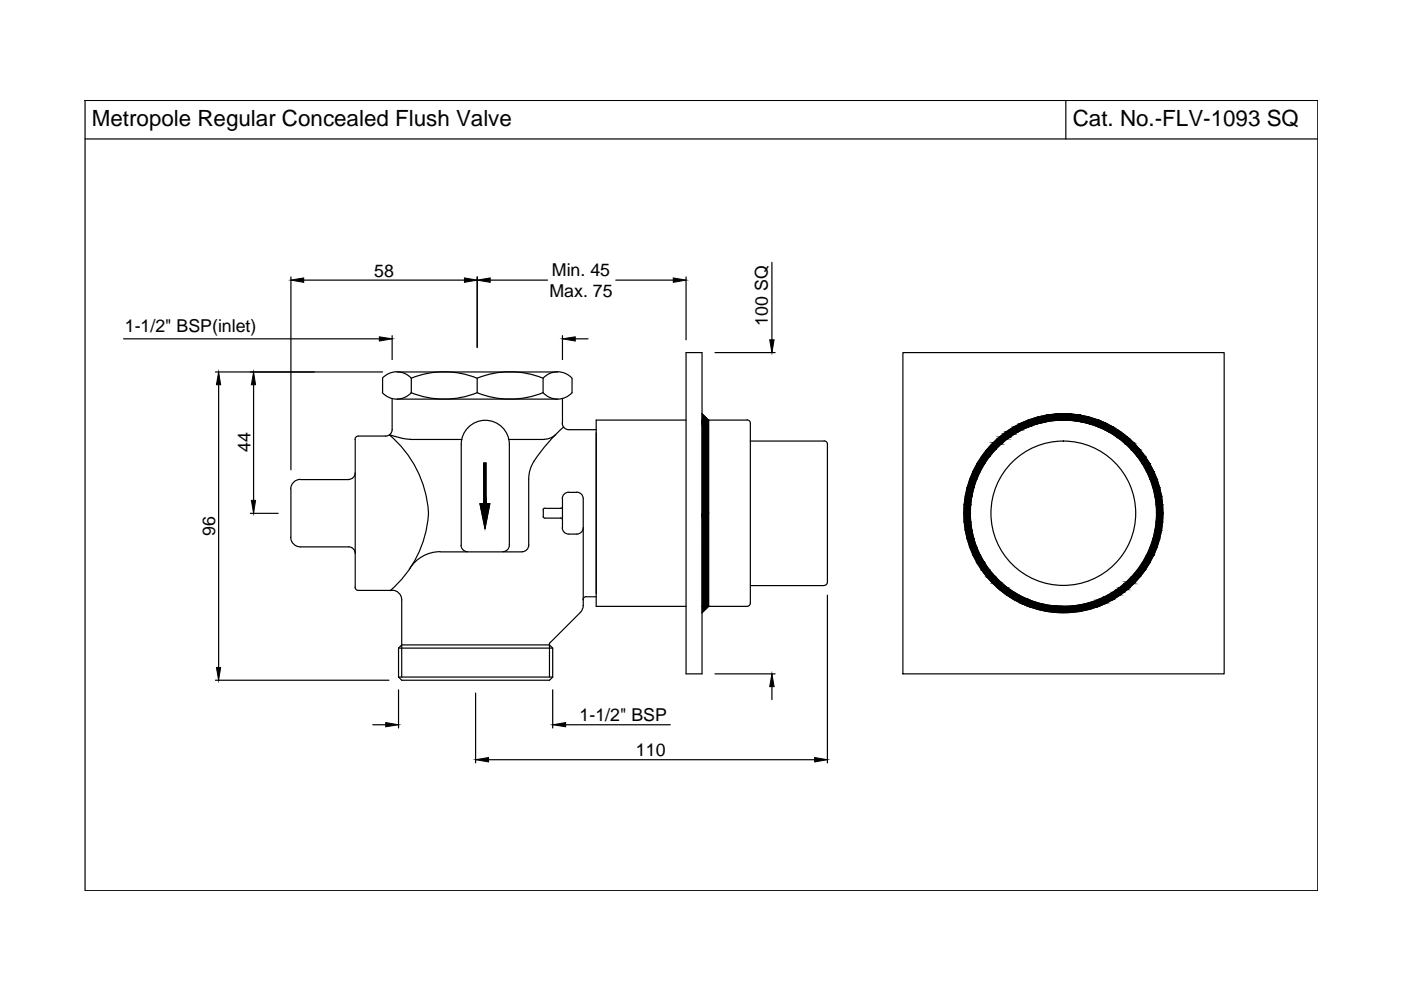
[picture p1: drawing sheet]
<svg xmlns="http://www.w3.org/2000/svg" width="297mm" height="210mm" viewBox="0 0 297 210" stroke-linecap="round" stroke-linejoin="round" font-family="sans-serif">
<!-- layer: 0 -->
<g fill="none" stroke="#000" stroke-width=".25">
<path d="M18 21.3h261.4v167.5h-261.4zM18 29.5h261.4M226 21.3v8.2M61.7 58.7v40.9M64.4 59.4h34.1M101.2 58.7v15M103.9 59.4h12.2M130.6 59.4h12.1M145.5 58.7v13.4M163.7 55.6v16.5M26.2 71.8h54.2M45.7 78.9h35.4"/>
<path d="M83.1 71.2v5M84.2 78.9h34M119.3 71.2v5M122 71.8h2.7M145.5 74.8h3.3v68.1h-3.3zM151.6 74.8h12.7M191.4 74.8h68.1v68.1h-68.1zM46.4 81.6v59.9M53.8 81.6v24.5M75.3 93.2v31.3M76 92.5a.7 .7 0 0 0-.7 .7M82.5 92.2a23.4 23.4 0 0 1 8.3 16.3"/>
<path d="M82.6 92.2l2.7 .8M83.1 91.1a1.38 1.38 0 0 1-1.3 1.4h-5.8M83.1 84.5v6.6M84.2 84.6h34M85.3 92.9l1.7 .2M87 93.2h10.9M87.2 83.3a18.6 18.6 0 0 0 13.9 0M87.2 80.2a4.1 4.1 0 0 0-6.1 0v3.1a4.1 4.1 0 0 0 6.1 0M87.2 80.2v3.1M97.8 94.2a5.1 5.1 0 0 1 5.1-5.1 5.1 5.1 0 0 1 5.1 5.1M97.8 94.2v21.4M101.1 80.2a18.6 18.6 0 0 0-13.9 0"/>
<path d="M102.6 98.2h.4v8.6h.8l-1 5.3-1-5.3h.8zM107.9 93.2h7.5M108 94.2v21.4a1.38 1.38 0 0 1-1.4 1.4M115.1 80.2a18.6 18.6 0 0 0-13.9 0v3.1a18.6 18.6 0 0 0 13.9 0M115.1 80.2v3.1M115.2 80.2a4.1 4.1 0 0 1 6.1 0v3.1a4.1 4.1 0 0 1-6.1 0M117.8 92.1a3.4 3.4 0 0 1-2.4 1M119.2 89.7a1.38 1.38 0 0 0 1.4 1.4h5.8M119.3 84.5v5.2M119.5 90.5a31.1 31.1 0 0 0-7 8.8l-.4 2.3v14a1.38 1.38 0 0 1-1.4 1.4M145.5 89.1h-19.1v39.5h19.1M148.8 87.7l1.4 1.4v39.5l-1.4 1.3"/>
<path d="M148.8 89.1h9.6M158.4 89a.7 .7 0 0 1 .7 .7v38.2M159.1 93.5h15.7M174.7 93.5a.7 .7 0 0 1 .7 .7v29.2a.7 .7 0 0 1-.7 .7l-15.6 .1M53.1 108.8h5.9M61.6 113.9a2.05 2.05 0 0 0 2.1 2.1h10.3a1.38 1.38 0 0 1 1.3 1.3M61.7 103.7v10.2M75.3 100.3a1.44 1.44 0 0 1-1.3 1.4l-10.3-.1a2.05 2.05 0 0 0-2.1 2.1M90.8 108.5a23.2 23.2 0 0 1-8.1 16.7M93.3 117a7.6 7.6 0 0 0-6.5 3.7M93.4 117h17.3M97.7 115.6a1.38 1.38 0 0 0 1.4 1.4"/>
<path d="M115.1 109.5l.4 .4M115.2 108.1v1.4M115.5 107.7l-.4 .4M115.5 109.9h3.4M118.9 109.8l.4 .4M119.2 111.9a1.38 1.38 0 0 0 1.4 1.3h1.7a1.38 1.38 0 0 0 1.4-1.3M119.3 107.4l-.4 .4h-3.4M119.3 105.7v6.2M120.6 104.4a1.38 1.38 0 0 0-1.4 1.3M120.6 104.4h1.7M122.3 104.4a1.38 1.38 0 0 1 1.4 1.3v22.7l-.2 .8-.4 .6M75.3 124.5a.7 .7 0 0 0 .7 .7"/>
<path d="M76 125.2h7.1M83.1 125.1a2.05 2.05 0 0 1 2.1 2.1v16.4M84.5 137.4h32.7M84.5 137.4l.7-.7h31.3l.7 .7M84.5 137.4v6.2M116.5 136.7v6.9M116.7 136.2l-.2 .5M117.2 137.4v6.2M123.1 129.8l-6.4 6.4M124.3 126.5a.7 .7 0 0 0-.7 .7M124.3 126.5h2.1M148.8 128.6h9.6"/>
<path d="M159.1 127.9a.7 .7 0 0 1-.7 .7M175.4 126.2v35.6M45.7 144.2h36.8M79 153.7h2.8M84.5 143.6l.7 .6h31.3l.7-.6M84.5 143.6h32.7M84.5 146.3v8M100.8 146.9v14.9M117.2 146.3v8M119.9 153.7h22.2M151.6 142.9h12.7M163.7 145.6v2.7"/>
<path d="M103.6 161.1h69.1"/>
<circle cx="225.4" cy="108.8" r="15.3"/>
<circle cx="225.4" cy="108.8" r="21.1"/>
<circle cx="225.4" cy="108.8" r="19.8"/>
</g>
<g fill="#000" stroke="#000" stroke-width=".21">
<path d="M61.7 59.4l2.7-.5v1zM98.5 58.9l2.7 .5-2.7 .5zM101.2 59.4l2.7-.5v1zM142.7 58.9l2.8 .5-2.8 .5zM80.4 71.4l2.7 .4-2.7 .5zM119.3 71.8l2.7-.4v.9zM163.2 72.1h.9l-.4 2.7zM46.4 78.9l.4 2.7h-.9zM53.8 78.9l.4 2.7h-.9zM148.8 87.7l1.4 1.4h-1.4zM223.6 87.8h3.7zM53.3 106.1h.9l-.4 2.7z"/>
<path d="M101.8 106.8h2l-1 5.3zM148.8 108.8h1.4v19.8zM221.8 129.6h7.4l-1.9 .2zM45.9 141.5h.9l-.4 2.7zM81.8 153.2l2.7 .5-2.7 .4zM117.2 153.7l2.7-.5v.9zM163.7 142.9l.4 2.7h-.9zM100.8 161.1l2.8-.5v.9zM172.7 160.6l2.7 .5-2.7 .4z"/>
<path d="M207.1 98.4l-.8 1.5h1.6zM207.1 98.4h1.6l-.8 1.5z"/>
<path d="M207.2 98.3l-.1 .1h1.6zM207.2 98.3h1.6l-.1 .1z"/>
<path d="M208.1 96.9l-.9 1.4h1.6zM208.1 96.9h1.6l-.9 1.4z"/>
<path d="M208.2 96.7l-.1 .2h1.6zM208.2 96.7h1.7l-.2 .2z"/>
<path d="M209.1 95.5l-.9 1.2h1.7zM209.1 95.5h1.8l-1 1.2z"/>
<path d="M209.3 95.3l-.2 .2h1.8zM209.3 95.3h1.9l-.3 .2z"/>
<path d="M210.2 94.2l-.9 1.1h1.9zM210.2 94.2h2l-1 1.1z"/>
<path d="M210.2 94.2h2l-1.6-.3zM210.6 93.9h2l-.4 .3z"/>
<path d="M210.6 93.9h2l-1.1-.9zM211.5 93h2.1l-1 .9z"/>
<path d="M211.5 93h2.1l-1.7-.3zM211.9 92.7h2.3l-.6 .3z"/>
<path d="M211.9 92.7h2.3l-1.5-.7zM212.7 92h2.4l-.9 .7z"/>
<path d="M212.7 92h2.4l-1.7-.5zM213.4 91.5h2.6l-.9 .5z"/>
<path d="M213.4 91.5h2.6l-2-.4zM214 91.1h2.7l-.7 .4z"/>
<path d="M214 91.1h2.7l-1.8-.5zM214.9 90.6h3.2l-1.4 .5z"/>
<path d="M214.9 90.6h3.2l-2.9-.2zM215.2 90.4h3.2l-.3 .2z"/>
<path d="M215.2 90.4h3.2l-2.1-.6zM216.3 89.8h3.8l-1.7 .6z"/>
<path d="M216.3 89.8h3.8l-3.5-.1zM216.6 89.7h4.1l-.6 .1z"/>
<path d="M216.6 89.7h4.1l-3.4-.3zM217.3 89.4h4.6l-1.2 .3z"/>
<path d="M217.3 89.4h4.6l-4.1-.2zM217.8 89.2h5.8l-1.7 .2z"/>
<path d="M217.8 89.2h5.8zM218.1 89.1h7.4z"/>
<path d="M218.1 89.1h14.8zM218.3 89l14.6 .1z"/>
<path d="M218.3 89h14.4l-12.7-.6zM220 88.4h10.9l1.8 .6z"/>
<path d="M220 88.4h10.9l-9.1-.4zM221.8 88h7.4l1.7 .4z"/>
<path d="M221.8 88h7.4l-5.6-.2zM223.6 87.8h3.7l1.9 .2z"/>
<path d="M225.5 89.1l7.6 .1zM225.5 89.1l7.6 .1z"/>
<path d="M227.3 89.2l1.8 .2h4.6zM227.3 89.2h5.8l.6 .2z"/>
<path d="M229.1 89.4l1.2 .3h4.1zM229.1 89.4h4.6l.7 .3z"/>
<path d="M230.3 89.7l.6 .1h3.8zM230.3 89.7h4.1l.3 .1z"/>
<path d="M230.9 89.8l1.7 .6h3.2zM230.9 89.8h3.8l1.1 .6z"/>
<path d="M232.6 90.4l.3 .2h3.2zM232.6 90.4h3.2l.3 .2z"/>
<path d="M232.9 90.6l1.4 .5h2.7zM232.9 90.6h3.2l.9 .5z"/>
<path d="M234.3 91.1l.7 .4h2.6zM234.3 91.1h2.7l.6 .4z"/>
<path d="M235 91.5l.9 .5h2.4zM235 91.5h2.6l.7 .5z"/>
<path d="M235.9 92l.9 .7h2.3zM235.9 92h2.4l.8 .7z"/>
<path d="M236.8 92.7l.6 .3h2.1zM236.8 92.7h2.3l.4 .3z"/>
<path d="M237.4 93l1 .9h2zM237.4 93h2.1l.9 .9z"/>
<path d="M238.4 93.9l.4 .3h1.9zM238.4 93.9h2l.3 .3z"/>
<path d="M238.8 94.2l1 1.1h1.8zM238.8 94.2h1.9l.9 1.1z"/>
<path d="M239.8 95.3l.3 .2h1.8zM239.8 95.3h1.8l.3 .2z"/>
<path d="M240.1 95.5l1 1.2h1.7zM240.1 95.5h1.8l.9 1.2z"/>
<path d="M241.1 96.7l.2 .2h1.6zM241.1 96.7h1.7l.1 .2z"/>
<path d="M241.3 96.9l.9 1.4h1.6zM241.3 96.9h1.6l.9 1.4z"/>
<path d="M242.2 98.3l.1 .1h1.5zM242.2 98.3h1.6v.1z"/>
<path d="M242.3 98.4l.8 1.5h1.5zM242.3 98.4h1.5l.8 1.5z"/>
<path d="M102.6 98.2v8.6h.4zM102.6 98.2h.4v8.6z"/>
<path d="M148.8 89.1v19.7h1.4zM148.8 89.1h1.4v19.7z"/>
<path d="M148.8 108.8v19.8h1.4zM148.8 128.6h1.4l-1.4 1.3z"/>
<path d="M204.4 107v1.8h1.3zM204.4 107h1.4l-.1 1.8z"/>
<path d="M204.7 105.2l-.3 1.8h1.4zM204.7 105.2h1.4l-.3 1.8z"/>
<path d="M204.4 107h1.4zM204.4 107h1.4z"/>
<path d="M204.4 108.8v1.9h1.4zM204.4 108.8h1.3l.1 1.9z"/>
<path d="M204.4 110.7h1.4zM204.4 110.7h1.4z"/>
<path d="M205.1 103.4l-.4 1.8h1.4zM205.1 103.4h1.4l-.4 1.8z"/>
<path d="M204.7 105.2h1.4zM204.7 105.2h1.4z"/>
<path d="M204.4 110.7l.3 1.7h1.4zM204.4 110.7h1.4l.3 1.7z"/>
<path d="M204.7 112.4l1.4 .1zM204.7 112.4l1.4 .1z"/>
<path d="M205.1 103.3l1.4 .1zM205.1 103.3l1.4 .1z"/>
<path d="M204.7 112.5l.4 1.7h1.4zM204.7 112.5h1.4l.4 1.7z"/>
<path d="M205.6 101.7l-.5 1.6h1.4zM205.6 101.7h1.5l-.6 1.6z"/>
<path d="M205.1 114.2l1.4 .1zM205.1 114.2l1.4 .1z"/>
<path d="M205.7 101.6l1.4 .1zM205.7 101.6h1.4z"/>
<path d="M205.1 114.3l.5 1.7h1.5zM205.1 114.3h1.4l.6 1.7z"/>
<path d="M206.3 100l-.6 1.6h1.4zM206.3 100h1.5l-.7 1.6z"/>
<path d="M205.6 116h1.5zM205.6 116h1.5z"/>
<path d="M206.3 99.9v.1h1.5zM206.3 99.9h1.6l-.1 .1z"/>
<path d="M205.7 116l.6 1.6h1.5zM205.7 116h1.4l.7 1.6z"/>
<path d="M206.3 117.6l1.6 .1zM206.3 117.6l1.6 .1z"/>
<path d="M206.3 117.7l.8 1.5h1.6zM206.3 117.7h1.6l.8 1.5z"/>
<path d="M207.1 119.2l.1 .2h1.6zM207.1 119.2h1.6l.1 .2z"/>
<path d="M242.3 119.2l-.1 .2h1.6zM242.3 119.2h1.5v.2z"/>
<path d="M243.1 117.7l-.8 1.5h1.5zM243.1 117.7h1.5l-.8 1.5z"/>
<path d="M243.1 117.7h1.5zM243.2 117.6h1.5z"/>
<path d="M243.1 99.9l.1 .1h1.5zM243.1 99.9h1.5l.1 .1z"/>
<path d="M243.9 116l-.7 1.6h1.5zM243.9 116h1.4l-.6 1.6z"/>
<path d="M243.2 100l.7 1.6h1.4zM243.2 100h1.5l.6 1.6z"/>
<path d="M243.9 101.6l1.5 .1zM243.9 101.6l1.5 .1z"/>
<path d="M244.5 114.3l-.6 1.7h1.5zM244.5 114.3h1.4l-.5 1.7z"/>
<path d="M243.9 116h1.4zM243.9 116h1.5z"/>
<path d="M243.9 101.7l.6 1.6h1.4zM243.9 101.7h1.5l.5 1.6z"/>
<path d="M244.5 103.3l1.4 .1zM244.5 103.3l1.4 .1z"/>
<path d="M244.9 112.5l-.4 1.7h1.4zM244.9 112.5h1.4l-.4 1.7z"/>
<path d="M244.5 114.2l1.4 .1zM244.5 114.2l1.4 .1z"/>
<path d="M244.5 103.4l.4 1.8h1.4zM244.5 103.4h1.4l.4 1.8z"/>
<path d="M244.9 105.2h1.4zM244.9 105.2h1.4z"/>
<path d="M245.2 110.7l-.3 1.7h1.4zM245.2 110.7h1.3l-.2 1.7z"/>
<path d="M244.9 112.4l1.4 .1zM244.9 112.4l1.4 .1z"/>
<path d="M244.9 105.2l.3 1.8h1.3zM244.9 105.2h1.4l.2 1.8z"/>
<path d="M245.2 107h1.3zM245.2 107h1.3z"/>
<path d="M245.2 108.8v1.9h1.3zM245.2 108.8h1.4l-.1 1.9z"/>
<path d="M245.2 110.7h1.3zM245.2 110.7h1.3z"/>
<path d="M245.2 107v1.8h1.4zM245.2 107h1.3l.1 1.8z"/>
<path d="M207.2 119.4l.9 1.3h1.6zM207.2 119.4h1.6l.9 1.3z"/>
<path d="M208.1 120.7l.1 .2h1.7zM208.1 120.7h1.6l.2 .2z"/>
<path d="M208.2 120.9l.9 1.2h1.8zM208.2 120.9h1.7l1 1.2z"/>
<path d="M209.1 122.1l.2 .3h1.9zM209.1 122.1h1.8l.3 .3z"/>
<path d="M209.3 122.4l.9 1h2zM209.3 122.4h1.9l1 1z"/>
<path d="M210.2 123.4l.4 .3h2zM210.2 123.4h2l.4 .3z"/>
<path d="M210.6 123.7l.9 .9h2.1zM210.6 123.7h2l1 .9z"/>
<path d="M211.5 124.6l.4 .4h2.3zM211.5 124.6h2.1l.6 .4z"/>
<path d="M211.9 125l.8 .6h2.4zM211.9 125h2.3l.9 .6z"/>
<path d="M212.7 125.6l.7 .5h2.6zM212.7 125.6h2.4l.9 .5z"/>
<path d="M213.4 126.1l.6 .4h2.7zM213.4 126.1h2.6l.7 .4z"/>
<path d="M214 126.5l.9 .6h3.2zM214 126.5h2.7l1.4 .6z"/>
<path d="M214.9 127.1l.3 .2h3.2zM214.9 127.1h3.2l.3 .2z"/>
<path d="M215.2 127.3l1.1 .5h3.8zM215.2 127.3h3.2l1.7 .5z"/>
<path d="M216.3 127.8l.3 .2h4.1zM216.3 127.8h3.8l.6 .2z"/>
<path d="M216.6 128l.7 .2h4.6zM216.6 128h4.1l1.2 .2z"/>
<path d="M217.3 128.2l.5 .3h5.8zM217.3 128.2h4.6l1.7 .3z"/>
<path d="M217.8 128.5l7.7 .1zM217.8 128.5l7.7 .1z"/>
<path d="M218.1 128.6l14.6 .1zM218.1 128.6h14.8z"/>
<path d="M218.3 128.7l1.7 .5h10.9zM218.3 128.7h14.4l-1.8 .5z"/>
<path d="M220 129.2l1.8 .4h7.4zM220 129.2h10.9l-1.7 .4z"/>
<path d="M221.8 129.6l1.8 .2h3.7zM223.6 129.8h3.7z"/>
<path d="M225.5 128.6h7.4zM227.3 128.5h5.8z"/>
<path d="M227.3 128.5h5.8l-4-.3zM229.1 128.2h4.6l-.6 .3z"/>
<path d="M229.1 128.2h4.6l-3.4-.2zM230.3 128h4.1l-.7 .2z"/>
<path d="M230.3 128h4.1l-3.5-.2zM230.9 127.8h3.8l-.3 .2z"/>
<path d="M230.9 127.8h3.8l-2.1-.5zM232.6 127.3h3.2l-1.1 .5z"/>
<path d="M232.6 127.3h3.2l-2.9-.2zM232.9 127.1h3.2l-.3 .2z"/>
<path d="M232.9 127.1h3.2l-1.8-.6zM234.3 126.5h2.7l-.9 .6z"/>
<path d="M234.3 126.5h2.7l-2-.4zM235 126.1h2.6l-.6 .4z"/>
<path d="M235 126.1h2.6l-1.7-.5zM235.9 125.6h2.4l-.7 .5z"/>
<path d="M235.9 125.6h2.4l-1.5-.6zM236.8 125h2.3l-.8 .6z"/>
<path d="M236.8 125h2.3l-1.7-.4zM237.4 124.6h2.1l-.4 .4z"/>
<path d="M237.4 124.6h2.1l-1.1-.9zM238.4 123.7h2l-.9 .9z"/>
<path d="M238.4 123.7h2l-1.6-.3zM238.8 123.4h1.9l-.3 .3z"/>
<path d="M238.8 123.4h1.9l-.9-1zM239.8 122.4h1.8l-.9 1z"/>
<path d="M239.8 122.4h1.8l-1.5-.3zM240.1 122.1h1.8l-.3 .3z"/>
<path d="M241.1 120.9l-1 1.2h1.8zM241.1 120.9h1.7l-.9 1.2z"/>
<path d="M241.3 120.7l-.2 .2h1.7zM241.3 120.7h1.6l-.1 .2z"/>
<path d="M242.2 119.4l-.9 1.3h1.6zM242.2 119.4h1.6l-.9 1.3z"/>
</g>
<g font-size="4.7">
<text x="19.5" y="26.7">Metropole Regular Concealed Flush Valve</text>
<text x="227.5" y="26.7">Cat. No.-FLV-1093 SQ</text>
</g>
<g font-size="3.8">
<text x="79.3" y="58.7">58</text>
<text x="117" y="58.5">Min. 45</text>
<text x="116.5" y="63">Max. 75</text>
<text x="26.5" y="70.4">1-1/2&quot; BSP(inlet)</text>
<text x="162.8" y="69" transform="rotate(-90 162.8 69)">100 SQ</text>
<text x="53.1" y="95.9" transform="rotate(-90 53.1 95.9)">44</text>
<text x="45.6" y="113.7" transform="rotate(-90 45.6 113.7)">96</text>
<text x="122.9" y="152.9">1-1/2&quot; BSP</text>
<text x="134.8" y="160.4">110</text>
</g>
</svg>
